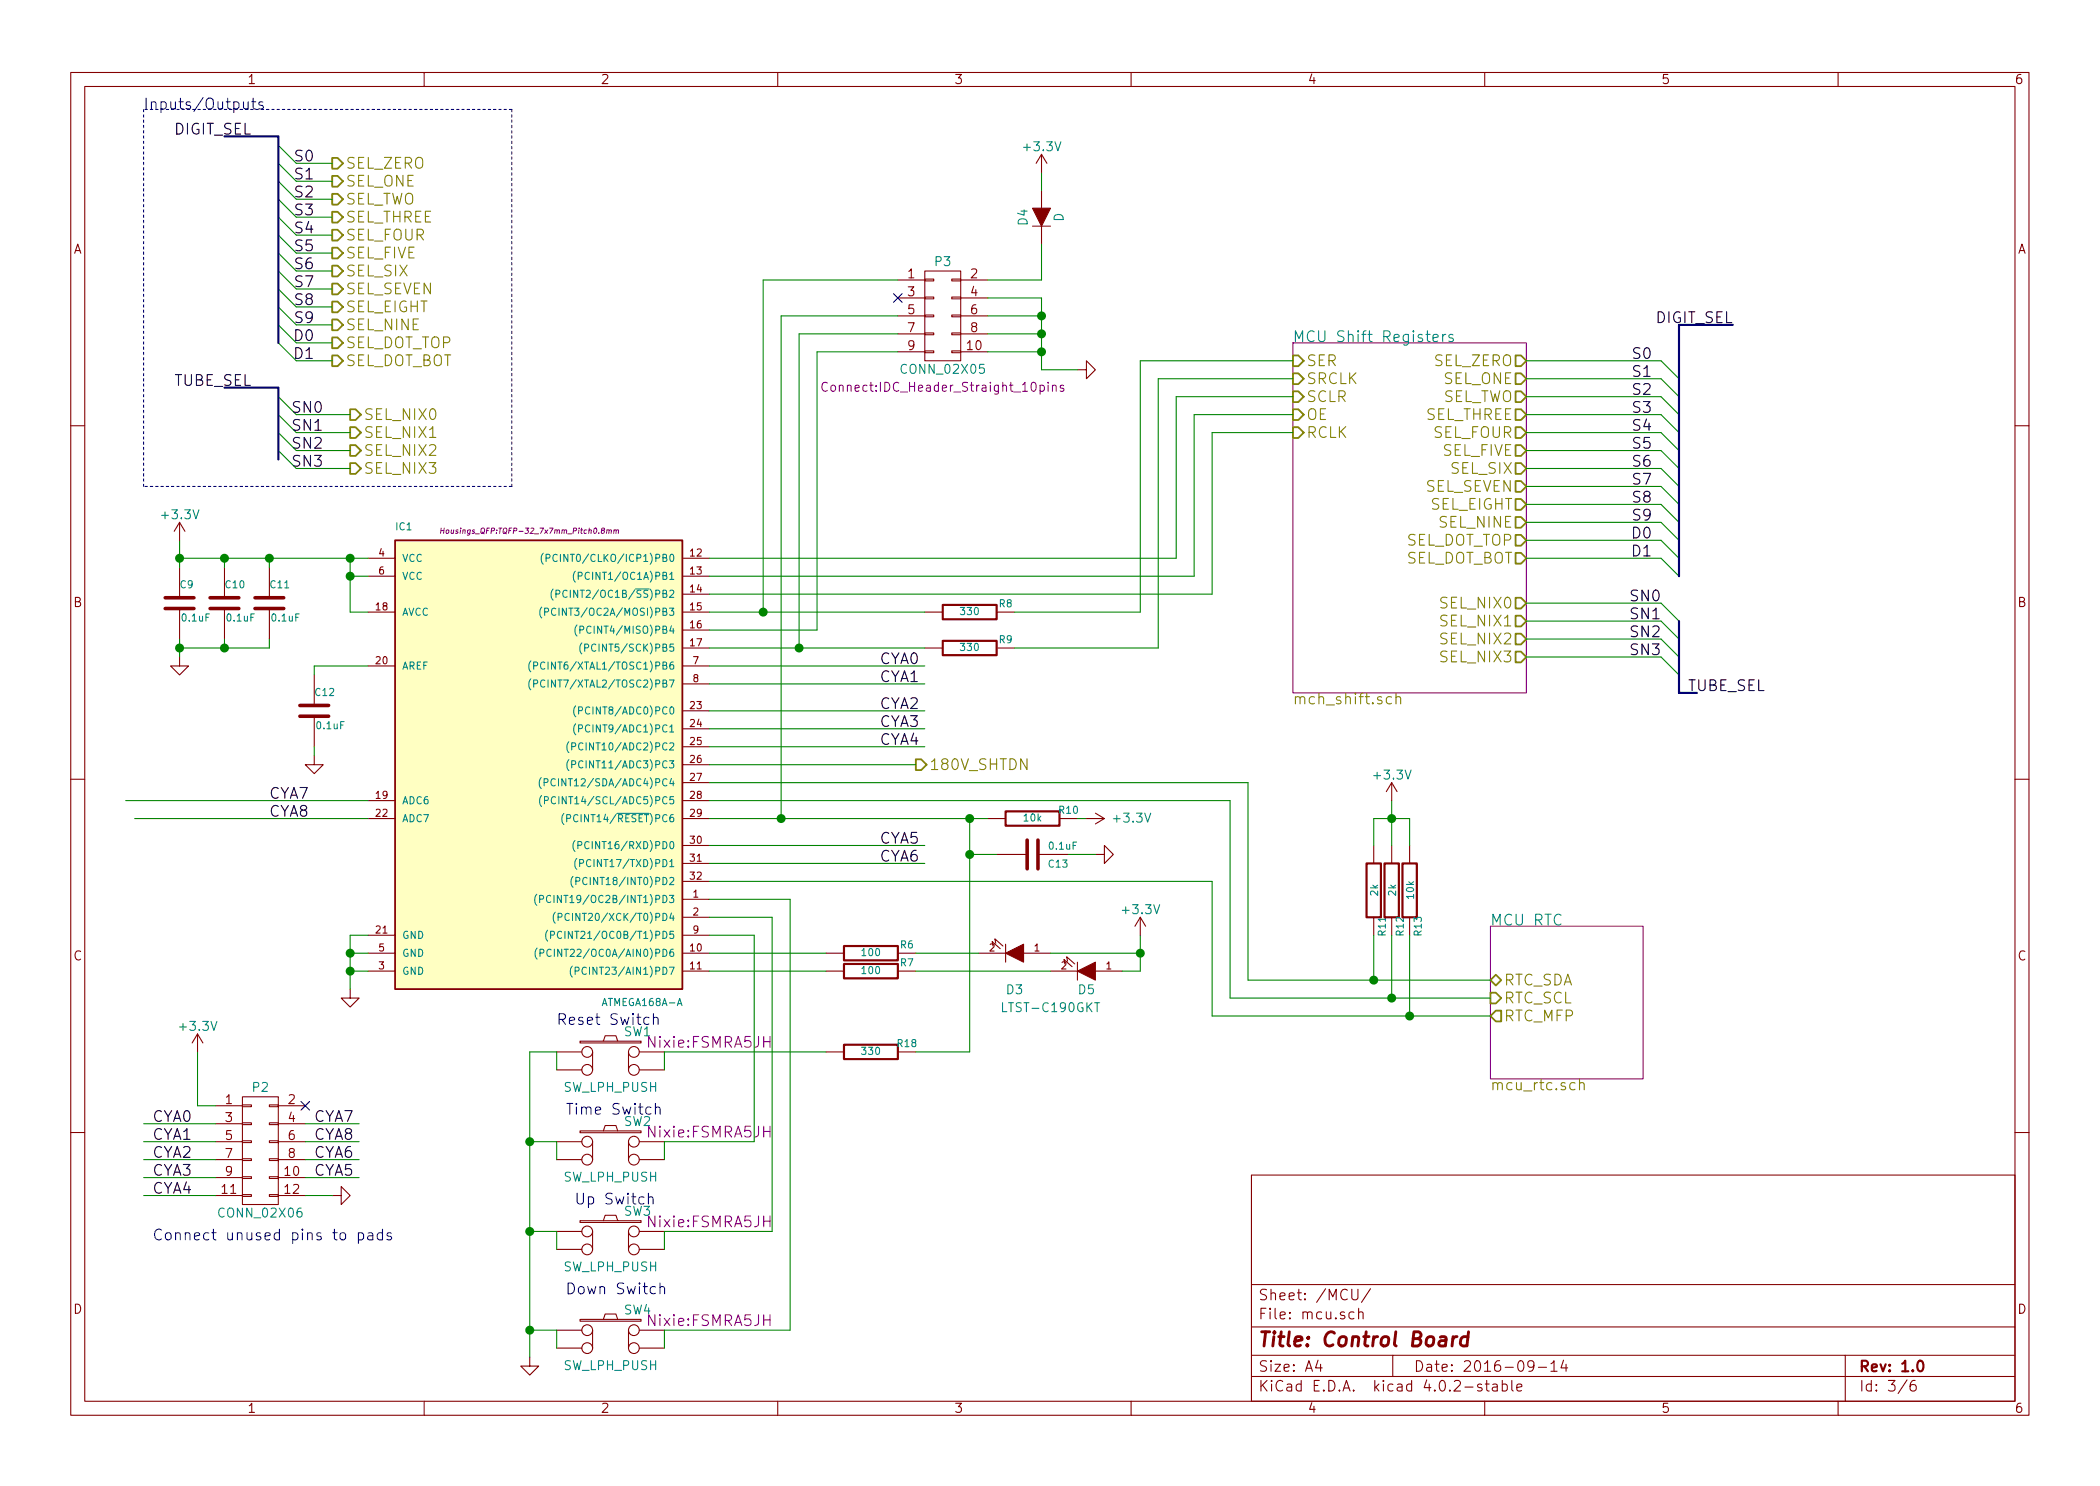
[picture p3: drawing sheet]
<svg xmlns="http://www.w3.org/2000/svg" width="297mm" height="210mm" viewBox="0 0 297 210" stroke-linecap="round" stroke-linejoin="round" font-family="sans-serif">
<g fill="none" stroke="#840000" stroke-width=".15">
<path d="M10 10.3h277v189.9h-277zM12 12.2h273v186.1h-273zM60 10.3v1.9M110 10.3v1.9M160 10.3v1.9M210 10.3v1.9M260 10.3v1.9M127 39.6h3.8M130.8 39.5h1.3v.2h-1.3zM130.8 38.3h5.1v12.7h-5.1zM134.6 39.5h1.3v.2h-1.3zM135.9 39.6h3.8"/>
<path d="M146 32h2.6M147.3 21.8v2.6M147.3 26.9v2.6M147.3 32v2.5M147.3 21.8l-.7 1.3M147.3 21.8l.8 1.3M127 42.2h3.8M127 44.7h3.8M127 47.2h3.8M127 49.8h3.8M130.8 49.7h1.3v.2h-1.3zM130.8 47.1h1.3v.3h-1.3z"/>
<path d="M130.8 44.6h1.3v.2h-1.3zM130.8 42h1.3v.3h-1.3zM134.6 49.7h1.3v.2h-1.3zM134.6 47.1h1.3v.3h-1.3zM134.6 44.6h1.3v.2h-1.3zM134.6 42h1.3v.3h-1.3zM135.9 42.2h3.8M135.9 44.7h3.8M135.9 47.2h3.8M135.9 49.8h3.8M152.4 52.3h1.3v-1.3l1.2 1.3-1.2 1.3v-1.3M10 60.2h2"/>
<path d="M25.4 73.9v2.5M25.4 73.9l-.8 1.3M25.4 73.9l.8 1.3M52.1 79h3.8M96.5 79h3.8M285 60.2h2M25.4 93v1.2h1.3l-1.3 1.3-1.3-1.3h1.3M25.4 80.3v4.3M25.4 86.1v4.3M31.7 80.3v4.3M31.7 86.1v4.3M38.1 80.3v4.3"/>
<path d="M38.1 86.1v4.3M44.4 95.5v4.3M52.1 81.5h3.8M52.1 94.2h3.8M52.1 86.6h3.8M96.5 81.5h3.8M96.5 94.2h3.8M96.5 96.8h3.8M96.5 84.1h3.8M96.5 86.6h3.8M96.5 89.1h3.8M96.5 91.7h3.8"/>
<path d="M130.8 86.6h2.5M130.8 91.7h2.5M141 86.6h2.5M141 91.7h2.5M10 110.3h2M44.4 106.9v1.3h1.3l-1.3 1.3-1.2-1.3h1.2M44.4 101.3v4.4M52.1 115.8h3.8M52.1 113.3h3.8M96.5 119.6h3.8M96.5 115.8h3.8M96.5 100.6h3.8"/>
<path d="M96.5 103.1h3.8M96.5 105.7h3.8M96.5 108.2h3.8M96.5 110.7h3.8M96.5 113.3h3.8M139.7 115.8h2.5M149.9 115.8h2.5M153.7 115.8h2.5M154.9 115.1l1.3 .7M156.2 115.8l-1.3 .8M194.3 119.6v2.6M196.8 110.7v2.6"/>
<path d="M196.8 119.6v2.6M196.8 110.7l-.7 1.3M196.8 110.7l.8 1.3M199.4 119.6v2.6M285 110.3h2M49.5 139.9v1.3h1.3l-1.3 1.3-1.2-1.3h1.2M52.1 137.4h3.8M52.1 134.9h3.8M52.1 132.3h3.8M96.5 127.2h3.8M96.5 129.8h3.8M96.5 137.4h3.8"/>
<path d="M96.5 134.9h3.8M96.5 132.3h3.8M96.5 122.2h3.8M96.5 124.7h3.8M116.8 137.4h2.6M116.8 134.9h2.6M127 137.4h2.5M127 134.9h2.5M138.4 134.9h3.8M140.5 133.9l-.2-.7 1.2 1M140.8 133.5l-.1-.7 1.2 1.1M141 120.9h4.3"/>
<path d="M142.2 133.6v2.5M144.8 134.9h3.8M146.8 120.9h4.3M148.6 137.4h3.8M150.6 136.4l-.1-.6 1.1 1M151 136l-.1-.6 1.1 1M152.4 136.1v2.6M154.9 120.9h1.3v-1.3l1.3 1.3-1.3 1.3v-1.3M154.9 137.4h3.8M161.3 129.8l-.8 1.3M161.3 129.8v2.5M161.3 129.8l.8 1.3"/>
<path d="M194.3 129.8v2.5M196.8 129.8v2.5M199.4 129.8v2.5M27.9 146.3l-.7 1.3M27.9 146.3v2.5M27.9 146.3l.8 1.3M30.5 156.5h3.8M30.5 159h3.8M34.3 158.9h1.3v.2h-1.3zM34.3 156.3h1.3v.3h-1.3zM34.3 155.2h5.1v15.2h-5.1zM38.1 158.9h1.3v.2h-1.3z"/>
<path d="M38.1 156.3h1.3v.3h-1.3zM39.4 156.5h3.8M39.4 159h3.8M78.7 148.8h3.6M78.7 151.4h3.6M82 147.3h8.7v.3h-8.7zM83.8 148.8v2.6zM85.3 147.3l.3-.7h1.5l.3 .7M88.9 148.8v2.6zM90.4 148.8h3.6M90.4 151.4h3.6M116.8 148.8h2.6"/>
<path d="M127 148.8h2.5M10 160.2h2M30.5 161.5h3.8M30.5 164.1h3.8M30.5 166.6h3.8M30.5 169.2h3.8M34.3 169h1.3v.3h-1.3zM34.3 166.5h1.3v.2h-1.3zM34.3 164h1.3v.2h-1.3zM34.3 161.4h1.3v.3h-1.3zM38.1 169h1.3v.3h-1.3zM38.1 166.5h1.3v.2h-1.3z"/>
<path d="M38.1 164h1.3v.2h-1.3zM38.1 161.4h1.3v.3h-1.3zM39.4 161.5h3.8M39.4 164.1h3.8M39.4 166.6h3.8M39.4 169.2h3.8M47 169.2h1.3v-1.3l1.2 1.3-1.2 1.2v-1.2M78.7 161.5h3.6M78.7 164.1h3.6M78.7 174.2h3.6M78.7 176.8h3.6M82 160h8.7v.3h-8.7z"/>
<path d="M82 172.7h8.7v.3h-8.7zM83.8 161.5v2.6zM83.8 174.2v2.6zM85.3 160l.3-.7h1.5l.3 .7M85.3 172.7l.3-.7h1.5l.3 .7M88.9 161.5v2.6zM88.9 174.2v2.6zM90.4 161.5h3.6M90.4 164.1h3.6M90.4 174.2h3.6M90.4 176.8h3.6M177 166.3h108v32h-108z"/>
<path d="M285 160.2h2M60 198.3v1.9M74.9 192v1.3h1.3l-1.3 1.3-1.2-1.3h1.2M78.7 188.2h3.6M78.7 190.7h3.6M82 186.7h8.7v.2h-8.7zM83.8 188.2v2.5zM85.3 186.7l.3-.8h1.5l.3 .8M88.9 188.2v2.5zM90.4 188.2h3.6M90.4 190.7h3.6M110 198.3v1.9"/>
<path d="M160 198.3v1.9M177 194.8h108M177 191.8h108M177 187.8h108M177 181.8h108M186.4 192.5l-.3 1h.9M186.8 193v1M191.2 182.4v1.2l.3 .3h.3l.3-.3v-1.2M191.5 185.7l-.4-.1-.3 .3 .1 .6 .2 .1 .4-.1M192.2 185.7a.38 .38 0 0 1 .6 .1v.8M192.2 185.1v1.5M193.9 182.3l-1.3 2"/>
<path d="M197 191.8v3M209.6 195.9a.37 .37 0 0 0-.6 .1v.1a.54 .54 0 0 0 .6 .3l.1 .1-.1 .2-.2 .1-.4-.1M210 198.3v1.9M210.1 195.8h.5M210.3 195.3v1.3l.2 .2h.1M211.2 195.9l.1-.1 .4 .1 .1 .9M211.8 196.2l-.5 .1-.2 .2 .1 .2 .1 .1 .5-.1M212.5 195.9a.48 .48 0 0 1 .6 .1l.1 .1-.1 .6a.48 .48 0 0 1-.6 0M212.5 195.3v1.5M213.8 195.3v1.3l.2 .2M214.6 196.3l.7-.1-.1-.3-.4-.1-.2 .2v.7l.2 .1 .4-.1M217 193.2l-.3 .3h-.3l-.3-.3v-.4l.2-.2 .4-.1 .2 .2a1.19 1.19 0 0 1-.2 1.2l-.4 .1"/>
<path d="M217.6 193.5h1.1M219.4 193l.4-.5v1.5M219.4 194h.8M221.2 192.5l-.4 1h.9M221.5 193v1M260 198.3v1.9M261 191.8v6.5M269.7 195.2l-1.2 2M270.9 195.3a.59 .59 0 0 0-.7 .7l.1 .7 .2 .1h.3l.2-.1v-.5l-.1-.2-.4-.1-.3 .3"/>
<circle cx="83.1" cy="148.8" r=".76"/>
<circle cx="83.1" cy="151.4" r=".76"/>
<circle cx="89.7" cy="148.8" r=".76"/>
<circle cx="89.7" cy="151.4" r=".76"/>
<circle cx="83.1" cy="176.8" r=".76"/>
<circle cx="83.1" cy="161.5" r=".76"/>
<circle cx="83.1" cy="174.2" r=".76"/>
<circle cx="83.1" cy="164.1" r=".76"/>
<circle cx="89.7" cy="161.5" r=".76"/>
<circle cx="89.7" cy="174.2" r=".76"/>
<circle cx="89.7" cy="176.8" r=".76"/>
<circle cx="89.7" cy="164.1" r=".76"/>
<circle cx="83.1" cy="188.2" r=".76"/>
<circle cx="83.1" cy="190.7" r=".76"/>
<circle cx="89.7" cy="188.2" r=".76"/>
<circle cx="89.7" cy="190.7" r=".76"/>
</g>
<path d="M133.3 85.6h7.7v2h-7.7zM133.3 90.7h7.7v2h-7.7zM142.2 114.8h7.7v2h-7.7zM119.4 133.9h7.6v2h-7.6zM119.4 136.4h7.6v2h-7.6zM193.3 122.2h2v7.6h-2zM195.8 122.2h2.1v7.6h-2.1zM198.4 122.2h2v7.6h-2zM119.4 147.8h7.6v2.1h-7.6zM271.3 192.7a.35 .35 0 0 1 .4-.2 .35 .35 0 0 1 .3 .3 .77 .77 0 0 1-.4 1.2 .9 .9 0 0 1-.3-1.3z" fill="none" stroke="#840000" stroke-width=".3"/>
<path d="M205.5 189.1l-.1 1.3M206.1 189.1a.54 .54 0 0 0-.6 .4M207.6 189.2a.7 .7 0 0 0-1 .3v.6v.2l.3 .1 .6-.1M207.7 188.4l-.2 2" fill="none" stroke="#840000" stroke-width=".41"/>
<path d="M55.9 76.4h40.6v63.5h-40.6z" fill="#ffffc2" stroke="#ffffc2" stroke-width=".14"/>
<path d="M55.9 76.4h40.6v63.5h-40.6z" fill="none" stroke="#840000" stroke-width=".25"/>
<g fill="none" stroke="#008484" stroke-width=".15">
<path d="M202.7 47.8l.7-.1v-.3l-.5-.1-.2 .2 .1 .8h.1h.5M204.1 47.3v1M204.5 47.3l-.3 .1-.1 .2M205.5 47.4l-.3-.1-.3 .2 .1 .2 .5 .2 .1 .2-.1 .2h-.1h-.5M76.8 78.3a1.2 1.2 0 0 0 0 1.5M77.2 79l.5-.1 .1-.1-.1-.3-.5-.1v1M78.8 78.5a.4 .4 0 0 0-.5 0 .4 .4 0 0 0-.1 .5 .37 .37 0 0 0 .2 .4 .37 .37 0 0 0 .4-.1M75.1 93.5a1.2 1.2 0 0 0 0 1.6M75.1 96.1a1.2 1.2 0 0 0 0 1.5M75.5 94.2h.5v-.2v-.3h-.5v1M75.5 96.7h.5v-.2v-.2l-.5-.1v1M76.6 85.9a1.2 1.2 0 0 0 0 1.5"/>
<path d="M77 86.6l.5-.1 .1-.1-.1-.3-.5-.1v1.1M78.2 83.4a1.2 1.2 0 0 0 0 1.5M78.6 86.2a.4 .4 0 0 0-.5-.1 .4 .4 0 0 0-.1 .5 .37 .37 0 0 0 .2 .4 .37 .37 0 0 0 .4 0M78.6 84h.5l.1-.2-.1-.2-.5-.1v1M80.2 83.6a.4 .4 0 0 0-.5 0 .4 .4 0 0 0-.1 .5 .37 .37 0 0 0 .2 .4 .37 .37 0 0 0 .4-.1M81.4 80.8a1.2 1.2 0 0 0 0 1.6M81.4 99.9a1.2 1.2 0 0 0 0 1.5M81.6 88.4a1.2 1.2 0 0 0 0 1.6M81.8 81.5h.5v-.2v-.3h-.5v1M82 89.1h.5l.1-.2-.1-.3h-.5v1M82.3 91a1.2 1.2 0 0 0 0 1.5M82.7 91.7l.5-.1 .1-.1-.1-.3-.5-.1v1"/>
<path d="M76.6 110a1.2 1.2 0 0 0 0 1.6M76.6 112.6a1.2 1.2 0 0 0 0 1.5M77 110.7h.4l.1-.2-.1-.3h-.4v1M77 113.3l.5-.1 .1-.2-.1-.2-.5-.1v1M78.5 110.3a.4 .4 0 0 0-.5 0 .4 .4 0 0 0-.1 .5 .37 .37 0 0 0 .2 .3 .37 .37 0 0 0 .4 0M78.6 112.8a.4 .4 0 0 0-.5 0 .4 .4 0 0 0-.1 .5 .37 .37 0 0 0 .2 .4 .37 .37 0 0 0 .4-.1M79.8 115.1a1.2 1.2 0 0 0 0 1.6M80.2 115.8l.4-.1 .1-.1-.1-.3h-.4v1M80.5 104.9a1.2 1.2 0 0 0 0 1.6M80.5 107.5a1.2 1.2 0 0 0 0 1.5M80.9 105.6h.5v-.2v-.2l-.5-.1v1M80.9 108.2l.5-.1v-.1v-.3l-.5-.1v1.1"/>
<path d="M81.3 118.9a1.2 1.2 0 0 0 0 1.6M81.4 102.4a1.2 1.2 0 0 0 0 1.6M81.7 119.6h.5l.1-.2-.1-.3h-.5v1M81.8 100.6l.5-.1 .1-.2-.1-.2-.5-.1v1M81.8 103.1l.5-.1 .1-.1-.1-.3h-.5v1M87.2 115.1h4.6M75.9 126.5a1.2 1.2 0 0 0 0 1.6M76 134.2a1.2 1.2 0 0 0 0 1.5M76.3 127.2h.5l.1-.2-.1-.3h-.5v1M76.4 134.8h.5v-.2v-.2l-.5-.1v1M77.5 131.6a1.2 1.2 0 0 0 0 1.6M77.9 132.3h.5v-.2v-.3h-.5v1"/>
<path d="M77.9 126.8a.4 .4 0 0 0-.5 0 .4 .4 0 0 0-.1 .5 .37 .37 0 0 0 .2 .4 .37 .37 0 0 0 .4-.1M78 134.4a.4 .4 0 0 0-.5 0 .4 .4 0 0 0-.2 .5 .37 .37 0 0 0 .2 .4 .37 .37 0 0 0 .5-.1M78.5 129.1a1.2 1.2 0 0 0 0 1.5M78.9 129.8l.5-.1 .1-.1-.1-.3-.5-.1v1M79.5 131.9a.4 .4 0 0 0-.5 0 .4 .4 0 0 0-.2 .5 .37 .37 0 0 0 .2 .3 .37 .37 0 0 0 .5 0M80.5 129.3a.4 .4 0 0 0-.5 0 .4 .4 0 0 0-.1 .5 .37 .37 0 0 0 .2 .4 .37 .37 0 0 0 .4-.1M80.9 136.7a1.2 1.2 0 0 0 0 1.5M81.1 124a1.2 1.2 0 0 0 0 1.5M81.4 137.4l.4-.1 .1-.1-.1-.3-.4-.1v1.1M81.5 124.7l.4-.1 .1-.1-.1-.3-.4-.1v1.1M81.6 121.5a1.2 1.2 0 0 0 0 1.5M82 122.1h.5v-.2v-.2l-.5-.1v1"/>
<path d="M154.8 141.9h.7"/>
</g>
<path d="M62.4 75.1h.4M62.4 74.7l-.1 .8M62.8 74.7l-.1 .8M85.8 75h.4l-.1 .5M86.2 75.1l.3-.1-.1 .5M86.8 75h.4l-.1 .5M86.9 75l-.1 .5M87.2 75.1l.3-.1v.5" fill="none" stroke="#840084" stroke-width=".14"/>
<path d="M23.4 86.1h4M23.4 84.6h4M29.7 86.1h4.1M29.7 84.6h4.1M36.1 86.1h4M36.1 84.6h4M42.4 99.8h4.1M42.4 101.3h4.1M145.3 118.9v4M146.8 118.9v4" fill="none" stroke="#840000" stroke-width=".51"/>
<g fill="none" stroke="#0000c2" stroke-width=".15">
<path d="M34.4 14.4v.8a.38 .38 0 0 0 .7 .1M35.1 14.4v1M35.6 14.4h.6M35.8 13.9v1.3l.1 .1 .3 .1M37.2 14.5l-.4-.1-.2 .2 .1 .2 .5 .2 .1 .1-.1 .2-.1 .1-.5-.1M91.8 144a.48 .48 0 0 0-.7 .1v.6a.48 .48 0 0 0 .7 .2M92.4 144.1a.38 .38 0 0 1 .7 .1v.8M92.4 143.4v1.6M92.7 156.8a.38 .38 0 0 1 .7 .1v.8M92.7 156.1v1.6M50.7 174.5a.48 .48 0 0 1 .7 .1v.6a.48 .48 0 0 1-.7 .2M50.7 174.4v1.5"/>
<path d="M52.1 174.5l.1-.1 .5 .1v.9M52.7 174.8h-.5a.3 .3 0 0 0-.2 .3 .3 .3 0 0 0 .2 .3h.5M54.1 174.5a.48 .48 0 0 0-.7 .1v.6a.48 .48 0 0 0 .7 .2M54.1 173.9v1.5M55.3 174.5l-.3-.1-.3 .2 .1 .2 .5 .2 .1 .2-.1 .2h-.1h-.5M91.7 169.5a.38 .38 0 0 1 .7 .1v.8M91.7 168.8v1.6M93.3 182.2a.38 .38 0 0 1 .7 .1v.8M93.3 181.5v1.6"/>
</g>
<g fill="#840000" stroke="#840000" stroke-width=".15">
<path d="M142.2 134.9l2.6-1.3v2.5z"/>
<path d="M152.4 137.4l2.5-1.3v2.6z"/>
<path d="M146 29.5h2.6l-1.3 2.5z"/>
</g>
<g fill="none" stroke="#848400" stroke-width=".25">
<path d="M47 22.3h.8l.7 .8-.7 .8h-.8zM47 24.9h.8l.7 .7-.7 .8h-.8zM47 27.4h.8l.7 .8-.7 .8h-.8zM47 30h.8l.7 .7-.7 .8h-.8zM47 32.5h.8l.7 .8-.7 .7h-.8zM47 35h.8l.7 .8-.7 .8h-.8zM47 37.6h.8l.7 .7-.7 .8h-.8zM47 40.1h.8l.7 .8-.7 .8h-.8zM47 42.7h.8l.7 .7-.7 .8h-.8zM47 45.2h.8l.7 .8-.7 .7h-.8zM47 47.7h.8l.7 .8-.7 .8h-.8zM47 50.3h.8l.7 .7-.7 .8h-.8z"/>
<path d="M49.5 57.9h.8l.8 .8-.8 .7h-.8zM182.9 50.3h.7l.8 .7-.8 .8h-.7zM182.9 52.8h.7l.8 .8-.8 .8h-.7zM182.9 55.4h.7l.8 .7-.8 .8h-.7zM182.9 57.9h.7l.8 .8-.8 .7h-.7zM214.4 50.3h.7l.8 .7-.8 .8h-.7zM214.4 52.8h.7l.8 .8-.8 .8h-.7zM214.4 55.4h.7l.8 .7-.8 .8h-.7zM214.4 57.9h.7l.8 .8-.8 .7h-.7zM49.5 60.4h.8l.8 .8-.8 .8h-.8zM49.5 63h.8l.8 .7-.8 .8h-.8zM49.5 65.5h.8l.8 .8-.8 .8h-.8z"/>
<path d="M182.9 60.4h.7l.8 .8-.8 .8h-.7zM214.4 60.4h.7l.8 .8-.8 .8h-.7zM214.4 63h.7l.8 .7-.8 .8h-.7zM214.4 65.5h.7l.8 .8-.8 .8h-.7zM214.4 68.1h.7l.8 .7-.8 .8h-.7zM214.4 70.6h.7l.8 .8-.8 .7h-.7zM214.4 73.1h.7l.8 .8-.8 .8h-.7zM214.4 75.7h.7l.8 .7-.8 .8h-.7zM214.4 78.2h.7l.8 .8-.8 .8h-.7zM214.4 87.1h.7l.8 .8-.8 .7h-.7zM214.4 89.7h.7l.8 .7-.8 .8h-.7zM214.4 92.2h.7l.8 .8-.8 .7h-.7z"/>
<path d="M214.4 84.6h.7l.8 .7-.8 .8h-.7zM129.5 107.4h.8l.8 .8-.8 .8h-.8zM211.6 137.9l.7 .8-.7 .7-.8-.7zM210.8 140.5h.8l.7 .7-.7 .8h-.8zM211.6 143h.7v1.5h-.7l-.8-.7z"/>
</g>
<g fill="none" stroke="#008400" stroke-width=".15">
<path d="M39.4 23.1l2.5 2.5h5.1M39.4 25.6l2.5 2.6h5.1M39.4 28.2l2.5 2.5h5.1M39.4 30.7l2.5 2.6h5.1M39.4 35.8l2.5 2.5h5.1M39.4 33.3l2.5 2.5h5.1M39.4 38.3l2.5 2.6h5.1M39.4 20.6l2.5 2.5h5.1M127 39.6h-19.1v47M147.3 34.5v5.1h-7.6M147.3 24.4v2.5M39.4 40.9l2.5 2.5h5.1"/>
<path d="M39.4 43.4l2.5 2.6h5.1M39.4 58.7l2.5 2.5h7.6M39.4 56.1l2.5 2.6h7.6M39.4 46l2.5 2.5h5.1M39.4 48.5l2.5 2.5h5.1M127 44.7h-16.5v71.1M127 47.2h-14v44.5M127 49.8h-11.4v39.3h-15.3M139.7 44.7h7.6M139.7 47.2h7.6M139.7 49.8h7.6M139.7 42.2h7.6v10.1h5.1"/>
<path d="M182.9 56.1h-16.5v22.9h-66.1M182.9 53.6h-19.1v38.1h-20.3M182.9 58.7h-14v22.8h-68.6M182.9 51h-21.6v35.6h-17.8M215.9 53.6h19l2.6 2.5M215.9 56.1h19l2.6 2.6M215.9 58.7h19l2.6 2.5M215.9 51h19l2.6 2.6M25.4 76.4v3.9M25.4 79h26.7M31.7 79v1.3M38.1 79v1.3"/>
<path d="M39.4 61.2l2.5 2.5h7.6M39.4 63.7l2.5 2.6h7.6M49.5 79v7.6h2.6M182.9 61.2h-11.5v22.9h-71.1M215.9 61.2h19l2.6 2.5M215.9 66.3h19l2.6 2.5M215.9 63.7h19l2.6 2.6M215.9 68.8h19l2.6 2.6M215.9 73.9h19l2.6 2.5M215.9 71.4h19l2.6 2.5M215.9 79h19l2.6 2.5M215.9 76.4h19l2.6 2.6"/>
<path d="M25.4 90.4v2.6M31.7 90.4v1.3M38.1 90.4v1.3h-12.7M49.5 81.5h2.6M52.1 94.2h-7.7v1.3M100.3 91.7h30.5M100.3 86.6h30.5M100.3 94.2h30.5M100.3 96.8h30.5M215.9 85.3h19l2.6 2.6M215.9 93h19l2.6 2.5M215.9 87.9h19l2.6 2.5"/>
<path d="M215.9 90.4h19l2.6 2.6M17.8 113.3h34.3M19 115.8h33.1M44.4 105.7v1.2M100.3 110.7h76.2v28h34.3M100.3 113.3h73.7v27.9h36.8M100.3 115.8h39.4M100.3 108.2h29.2M100.3 100.6h30.5M100.3 103.1h30.5M100.3 105.7h30.5M100.3 119.6h30.5"/>
<path d="M137.2 115.8v33h-7.7M152.4 115.8h1.3M194.3 119.6v-3.8h5.1v3.8M196.8 113.3v6.3M49.5 137.4h2.6M49.5 134.9h2.6M52.1 132.3h-2.6v7.6M100.3 132.3h6.4v29.2h-12.7v2.6M100.3 137.4h16.5M100.3 134.9h16.5M100.3 124.7h71.1v19.1h39.4M100.3 129.8h8.9v44.4h-15.2v2.6"/>
<path d="M100.3 127.2h11.5v61h-17.8v2.5M100.3 122.2h30.5M129.5 137.4h19.1M129.5 134.9h8.9M137.2 120.9h3.8M148.6 134.9h12.7M151.1 120.9h3.8M161.3 132.3v5.1h-2.6M194.3 132.3v6.4M196.8 132.3v8.9M199.4 132.3v11.5M20.3 159h10.2"/>
<path d="M27.9 148.8v7.7h2.6M43.2 159h7.6M78.7 151.4v-2.6h-3.8v43.2M116.8 148.8h-22.8v2.6M20.3 161.5h10.2M20.3 169.2h10.2M20.3 164.1h10.2M20.3 166.6h10.2M43.2 161.5h7.6M43.2 169.2h3.8M43.2 164.1h7.6M43.2 166.6h7.6"/>
<path d="M74.9 174.2h3.8v2.6M74.9 161.5h3.8v2.6M74.9 188.2h3.8v2.5"/>
</g>
<g fill="none" stroke="#840084" stroke-width=".15">
<path d="M117 54.2a.5 .5 0 0 0-.6 0 .5 .5 0 0 0-.1 .6 .47 .47 0 0 0 .2 .5 .47 .47 0 0 0 .5-.1M148.3 54.1v.1M148.3 54.5v.9M148.9 54.6a.3 .3 0 0 1 .5 .1v.7M148.9 54.5v.9M150.4 54.6l-.3-.1-.1 .2v.2l.4 .1v.3l-.1 .1-.3-.1M182.9 48.5h33v49.5h-33zM210.8 131.1h21.6v21.5h-21.6zM108 147.4h.9M108.9 146.7v1.5M108.9 159.4v1.5M108 160.1h.9"/>
<path d="M108 172.8h.9M108.9 172.1v1.5M108 186.8h.9M108.9 186v1.5"/>
</g>
<path d="M196.8 98.6a.48 .48 0 0 0-.6 .1l-.1 .6a.48 .48 0 0 0 .7 .2M197.5 98.7a.38 .38 0 0 1 .6 .1v.8M197.5 98.1v1.5M223.4 153.3a.38 .38 0 0 1 .7 .1v.8M223.4 152.7v1.5" fill="none" stroke="#848400" stroke-width=".15"/>
<path d="M126.4 41.5l1.2 1.3M127.6 41.5l-1.2 1.3M42.6 155.8l1.2 1.3M43.8 155.8l-1.2 1.3" fill="none" stroke="#000084" stroke-width=".15"/>
<g fill="#008400" stroke="#008400" stroke-width=".25">
<circle cx="25.4" cy="79" r=".51"/>
<circle cx="25.4" cy="91.7" r=".51"/>
<circle cx="49.5" cy="79" r=".51"/>
<circle cx="31.8" cy="79" r=".51"/>
<circle cx="49.5" cy="81.5" r=".51"/>
<circle cx="49.5" cy="137.4" r=".51"/>
<circle cx="49.5" cy="134.9" r=".51"/>
<circle cx="137.2" cy="115.8" r=".51"/>
<circle cx="137.2" cy="120.9" r=".51"/>
<circle cx="74.9" cy="161.5" r=".51"/>
<circle cx="74.9" cy="174.2" r=".51"/>
<circle cx="161.3" cy="134.9" r=".51"/>
<circle cx="196.9" cy="115.8" r=".51"/>
<circle cx="194.3" cy="138.7" r=".51"/>
<circle cx="196.9" cy="141.2" r=".51"/>
<circle cx="199.4" cy="143.8" r=".51"/>
<circle cx="147.3" cy="47.2" r=".51"/>
<circle cx="147.3" cy="44.7" r=".51"/>
<circle cx="147.3" cy="49.8" r=".51"/>
<circle cx="110.5" cy="115.8" r=".51"/>
<circle cx="108" cy="86.6" r=".51"/>
<circle cx="113" cy="91.7" r=".51"/>
<circle cx="38.1" cy="79" r=".51"/>
<circle cx="31.8" cy="91.7" r=".51"/>
<circle cx="74.9" cy="188.2" r=".51"/>
</g>
<path d="M20.3 15.5v53.3M72.4 15.5v53.3M72.4 15.5h-52.1M72.4 68.8h-52.1" fill="none" stroke="#0000c2" stroke-width=".15" stroke-dasharray=".3 .4"/>
<path d="M31.7 19.3h7.7v29.2M31.7 54.9h7.7v10.1M245.1 46h-7.6v35.5M237.5 87.9v10.1h2.5" fill="none" stroke="#000084" stroke-width=".3"/>
<text font-size="2.8" fill="#840000" x="178" y="190.5">Title: Control Board</text>
<g font-size="2.1" fill="#0000c2">
<text x="20.3" y="15.5">Inputs/Outputs</text>
<text x="78.7" y="145">Reset Switch</text>
<text x="80" y="157.7">Time Switch</text>
<text x="81.3" y="170.4">Up Switch</text>
<text x="21.6" y="175.5">Connect unused pins to pads</text>
<text x="80" y="183.1">Down Switch</text>
</g>
<g font-size="2.1">
<text x="24.6" y="19">DIGIT_SEL</text>
<text x="41.9" y="22.9">S0</text>
<text x="41.9" y="25.4">S1</text>
<text x="41.9" y="27.9">S2</text>
<text x="41.9" y="30.5">S3</text>
<text x="41.9" y="33">S4</text>
<text x="41.9" y="35.6">S5</text>
<text x="41.9" y="38.1">S6</text>
<text x="41.9" y="40.6">S7</text>
<text x="41.9" y="43.2">S8</text>
<text x="41.9" y="45.7">S9</text>
<text x="234.1" y="45.7">DIGIT_SEL</text>
<text x="41.7" y="48.3">D0</text>
<text x="41.7" y="50.8">D1</text>
<text x="231.1" y="50.8">S0</text>
<text x="231.1" y="53.3">S1</text>
<text x="24.5" y="54.6">TUBE_SEL</text>
<text x="41.6" y="58.4">SN0</text>
<text x="231.1" y="55.9">S2</text>
<text x="231.1" y="58.4">S3</text>
<text x="41.6" y="61">SN1</text>
<text x="41.6" y="63.5">SN2</text>
<text x="231.1" y="61">S4</text>
<text x="231.1" y="63.5">S5</text>
<text x="41.6" y="66">SN3</text>
<text x="231.1" y="66">S6</text>
<text x="231.1" y="68.6">S7</text>
<text x="231.1" y="71.1">S8</text>
<text x="231" y="76.2">D0</text>
<text x="231.1" y="73.7">S9</text>
<text x="231" y="78.7">D1</text>
<text x="230.8" y="87.6">SN1</text>
<text x="230.8" y="85.1">SN0</text>
<text x="124.5" y="94">CYA0</text>
<text x="230.8" y="90.2">SN2</text>
<text x="230.8" y="92.7">SN3</text>
<text x="124.5" y="96.5">CYA1</text>
<text x="124.5" y="100.3">CYA2</text>
<text x="238.8" y="97.8">TUBE_SEL</text>
<text x="124.5" y="102.9">CYA3</text>
<text x="124.5" y="105.4">CYA4</text>
<text x="38.1" y="113">CYA7</text>
<text x="38.1" y="115.6">CYA8</text>
<text x="124.5" y="119.4">CYA5</text>
<text x="124.5" y="121.9">CYA6</text>
<text x="21.6" y="158.7">CYA0</text>
<text x="21.6" y="161.3">CYA1</text>
<text x="44.4" y="158.7">CYA7</text>
<text x="44.4" y="161.3">CYA8</text>
<text x="21.6" y="163.8">CYA2</text>
<text x="21.6" y="166.4">CYA3</text>
<text x="44.4" y="166.4">CYA5</text>
<text x="44.4" y="163.8">CYA6</text>
<text x="21.6" y="168.9">CYA4</text>
</g>
<g font-size="2.1" fill="#848400">
<text x="48.9" y="23.9">SEL_ZERO</text>
<text x="48.9" y="26.4">SEL_ONE</text>
<text x="48.9" y="29">SEL_TWO</text>
<text x="48.9" y="31.5">SEL_THREE</text>
<text x="48.9" y="34">SEL_FOUR</text>
<text x="48.9" y="36.6">SEL_FIVE</text>
<text x="48.9" y="39.1">SEL_SIX</text>
<text x="48.9" y="41.7">SEL_SEVEN</text>
<text x="48.9" y="44.2">SEL_EIGHT</text>
<text x="48.9" y="46.7">SEL_NINE</text>
<text x="48.9" y="49.3">SEL_DOT_TOP</text>
<text x="48.9" y="51.8">SEL_DOT_BOT</text>
<text x="184.8" y="51.8">SER</text>
<text x="202.8" y="51.8">SEL_ZERO</text>
<text x="51.5" y="59.4">SEL_NIX0</text>
<text x="184.8" y="54.4">SRCLK</text>
<text x="184.8" y="56.9">SCLR</text>
<text x="184.8" y="59.4">OE</text>
<text x="201.5" y="59.4">SEL_THREE</text>
<text x="203.7" y="56.9">SEL_TWO</text>
<text x="204.1" y="54.4">SEL_ONE</text>
<text x="51.5" y="62">SEL_NIX1</text>
<text x="51.5" y="64.5">SEL_NIX2</text>
<text x="184.8" y="62">RCLK</text>
<text x="202.6" y="62">SEL_FOUR</text>
<text x="203.9" y="64.5">SEL_FIVE</text>
<text x="51.5" y="67.1">SEL_NIX3</text>
<text x="201.5" y="69.6">SEL_SEVEN</text>
<text x="205.2" y="67.1">SEL_SIX</text>
<text x="198.6" y="77.2">SEL_DOT_TOP</text>
<text x="202.2" y="72.1">SEL_EIGHT</text>
<text x="203.6" y="74.7">SEL_NINE</text>
<text x="198.5" y="79.8">SEL_DOT_BOT</text>
<text x="203.9" y="88.6">SEL_NIX1</text>
<text x="203.9" y="86.1">SEL_NIX0</text>
<text x="203.9" y="91.2">SEL_NIX2</text>
<text x="203.9" y="93.7">SEL_NIX3</text>
<text x="182.9" y="99.7">mch_shift.sch</text>
<text x="131.5" y="109">180V_SHTDN</text>
<text x="212.8" y="142">RTC_SCL</text>
<text x="212.8" y="139.4">RTC_SDA</text>
<text x="212.8" y="144.5">RTC_MFP</text>
<text x="210.8" y="154.3">mcu_rtc.sch</text>
</g>
<g font-size="2.1" fill="#008484">
<text x="182.9" y="48.4">MCU Shift Registers</text>
<text x="210.8" y="131">MCU RTC</text>
</g>
<g font-size="2.1" fill="#840084">
<text x="91.7" y="148.3">Nixie:FSMRA5JH</text>
<text x="91.7" y="161">Nixie:FSMRA5JH</text>
<text x="91.7" y="173.7">Nixie:FSMRA5JH</text>
<text x="91.7" y="187.6">Nixie:FSMRA5JH</text>
</g>
<g font-size="2.1" fill="#840000">
<text x="178" y="184">Sheet: /MCU/</text>
<text x="178" y="186.7">File: mcu.sch</text>
<text x="178" y="196.9">KiCad E.D.A. kicad 4.0.2-stable</text>
<text x="178" y="194.1">Size: A4</text>
<text x="200" y="194.1">Date: 2016-09-14</text>
<text x="263" y="194.1">Rev: 1.0</text>
<text x="263" y="196.9">Id: 3/6</text>
</g>
<g font-size="1.8" fill="#840000">
<text x="35" y="11.9">1</text>
<text x="85" y="11.9">2</text>
<text x="135" y="11.9">3</text>
<text x="185" y="11.9">4</text>
<text x="235" y="11.9">5</text>
<text x="285" y="11.9">6</text>
<text x="10.4" y="35.9">A</text>
<text x="285.4" y="35.9">A</text>
<text x="128.4" y="39.4">1</text>
<text x="128.4" y="41.9">3</text>
<text x="137.3" y="39.4">2</text>
<text x="137.3" y="41.9">4</text>
<text x="128.4" y="44.4">5</text>
<text x="128.4" y="47">7</text>
<text x="137.3" y="44.4">6</text>
<text x="137.3" y="47">8</text>
<text x="128.4" y="49.5">9</text>
<text x="136.8" y="49.5">10</text>
<text x="10.4" y="85.9">B</text>
<text x="285.4" y="85.9">B</text>
<text x="10.4" y="135.9">C</text>
<text x="285.4" y="135.9">C</text>
<text x="31.9" y="156.2">1</text>
<text x="31.9" y="158.7">3</text>
<text x="31.9" y="161.3">5</text>
<text x="40.8" y="156.2">2</text>
<text x="40.8" y="158.7">4</text>
<text x="40.8" y="161.3">6</text>
<text x="31.9" y="163.8">7</text>
<text x="31.9" y="166.4">9</text>
<text x="40.3" y="166.4">10</text>
<text x="40.8" y="163.8">8</text>
<text x="31.4" y="168.9">11</text>
<text x="40.3" y="168.9">12</text>
<text x="10.4" y="185.9">D</text>
<text x="285.4" y="185.9">D</text>
<text x="35" y="199.9">1</text>
<text x="85" y="199.9">2</text>
<text x="135" y="199.9">3</text>
<text x="185" y="199.9">4</text>
<text x="235" y="199.9">5</text>
<text x="285" y="199.9">6</text>
</g>
<g font-size="1.8" fill="#008484">
<text x="145" y="21.4">+3.3V</text>
<text x="145.3" y="31.8" transform="rotate(-90 145.3 31.8)">D4</text>
<text x="150.4" y="31.4" transform="rotate(-90 150.4 31.4)">D</text>
<text x="132.3" y="37.6">P3</text>
<text x="127.7" y="52.9">CONN_02X05</text>
<text x="23.1" y="73.5">+3.3V</text>
<text x="194.5" y="110.3">+3.3V</text>
<text x="157.7" y="116.4">+3.3V</text>
<text x="159" y="129.3">+3.3V</text>
<text x="142.1" y="143.2">LTST-C190GKT</text>
<text x="142.4" y="140.7">D3</text>
<text x="152.6" y="140.7">D5</text>
<text x="25.6" y="145.8">+3.3V</text>
<text x="88.3" y="146.6">SW1</text>
<text x="35.8" y="154.5">P2</text>
<text x="79.7" y="154.5">SW_LPH_PUSH</text>
<text x="88.3" y="159.3">SW2</text>
<text x="79.7" y="167.2">SW_LPH_PUSH</text>
<text x="31.2" y="172.3">CONN_02X06</text>
<text x="88.3" y="172">SW3</text>
<text x="79.7" y="179.9">SW_LPH_PUSH</text>
<text x="88.3" y="186">SW4</text>
<text x="79.7" y="193.8">SW_LPH_PUSH</text>
</g>
<text font-size="1.8" fill="#840084" x="117.4" y="55.4">Connect:IDC_Header_Straight_10pins</text>
<g font-size="1.4" fill="#008484">
<text x="56" y="75">IC1</text>
<text x="25.5" y="83.2">C9</text>
<text x="31.9" y="83.2">C10</text>
<text x="38.3" y="83.2">C11</text>
<text x="56.9" y="79.5">VCC</text>
<text x="56.9" y="82">VCC</text>
<text x="78.8" y="79.5">(PCINT0/CLKO/ICP1)PB0</text>
<text x="82.4" y="82">(PCINT1/OC1A)PB1</text>
<text x="25.8" y="87.9">0.1uF</text>
<text x="32.1" y="87.9">0.1uF</text>
<text x="38.5" y="87.9">0.1uF</text>
<text x="56.9" y="87.1">AVCC</text>
<text x="78.4" y="87.1">(PCINT3/OC2A/MOSI)PB3</text>
<text x="80.2" y="84.6">(PCINT2/OC1B/SS)PB2</text>
<text x="82.8" y="89.7">(PCINT4/MISO)PB4</text>
<text x="136" y="87">330</text>
<text x="141.4" y="85.9">R8</text>
<text x="56.9" y="94.7">AREF</text>
<text x="76.8" y="94.7">(PCINT6/XTAL1/TOSC1)PB6</text>
<text x="83.4" y="92.2">(PCINT5/SCK)PB5</text>
<text x="136" y="92.1">330</text>
<text x="141.4" y="91">R9</text>
<text x="44.6" y="98.5">C12</text>
<text x="76.8" y="97.3">(PCINT7/XTAL2/TOSC2)PB7</text>
<text x="82.5" y="101.1">(PCINT8/ADC0)PC0</text>
<text x="44.8" y="103.2">0.1uF</text>
<text x="81.7" y="106.2">(PCINT10/ADC2)PC2</text>
<text x="82.5" y="103.6">(PCINT9/ADC1)PC1</text>
<text x="56.9" y="113.8">ADC6</text>
<text x="78.4" y="111.2">(PCINT12/SDA/ADC4)PC4</text>
<text x="78.5" y="113.8">(PCINT14/SCL/ADC5)PC5</text>
<text x="81.7" y="108.7">(PCINT11/ADC3)PC3</text>
<text x="56.9" y="116.3">ADC7</text>
<text x="80.9" y="116.3">(PCINT14/RESET)PC6</text>
<text x="144.9" y="116.2">10k</text>
<text x="149.8" y="115.1">R10</text>
<text x="82.5" y="125.2">(PCINT18/INT0)PD2</text>
<text x="82.6" y="120.1">(PCINT16/RXD)PD0</text>
<text x="82.8" y="122.7">(PCINT17/TXD)PD1</text>
<text x="148.4" y="122.8">C13</text>
<text x="148.4" y="120.2">0.1uF</text>
<text x="78.2" y="127.8">(PCINT19/OC2B/INT1)PD3</text>
<text x="80.6" y="130.3">(PCINT20/XCK/T0)PD4</text>
<text x="194.9" y="126.7" transform="rotate(-90 194.9 126.7)">2k</text>
<text x="197.5" y="126.7" transform="rotate(-90 197.5 126.7)">2k</text>
<text x="200" y="127.1" transform="rotate(-90 200 127.1)">10k</text>
<text x="56.9" y="137.9">GND</text>
<text x="56.9" y="135.4">GND</text>
<text x="56.9" y="132.8">GND</text>
<text x="78.1" y="135.4">(PCINT22/OC0A/AIN0)PD6</text>
<text x="79.6" y="132.8">(PCINT21/OC0B/T1)PD5</text>
<text x="82.4" y="137.9">(PCINT23/AIN1)PD7</text>
<text x="122" y="135.3">100</text>
<text x="122" y="137.8">100</text>
<text x="127.4" y="134.2">R6</text>
<text x="127.4" y="136.7">R7</text>
<text x="196" y="132.4" transform="rotate(-90 196 132.4)">R11</text>
<text x="198.6" y="132.4" transform="rotate(-90 198.6 132.4)">R12</text>
<text x="201.1" y="132.4" transform="rotate(-90 201.1 132.4)">R13</text>
<text x="85.3" y="142.3">ATMEGA168A-A</text>
<text x="122" y="149.2">330</text>
<text x="127" y="148.2">R18</text>
</g>
<g font-size="1.4" fill="#840000">
<text x="53.6" y="78.7">4</text>
<text x="53.6" y="81.3">6</text>
<text x="97.6" y="78.7">12</text>
<text x="97.6" y="81.3">13</text>
<text x="97.6" y="83.8">14</text>
<text x="53.2" y="86.4">18</text>
<text x="97.6" y="86.4">15</text>
<text x="97.6" y="88.9">16</text>
<text x="53.2" y="94">20</text>
<text x="97.6" y="91.4">17</text>
<text x="98" y="94">7</text>
<text x="97.6" y="100.3">23</text>
<text x="98" y="96.5">8</text>
<text x="97.6" y="102.9">24</text>
<text x="97.6" y="105.4">25</text>
<text x="97.6" y="107.9">26</text>
<text x="53.2" y="113">19</text>
<text x="97.6" y="110.5">27</text>
<text x="97.6" y="113">28</text>
<text x="53.2" y="115.6">22</text>
<text x="97.6" y="119.4">30</text>
<text x="97.6" y="115.6">29</text>
<text x="97.6" y="121.9">31</text>
<text x="97.6" y="124.5">32</text>
<text x="98" y="127">1</text>
<text x="98" y="129.5">2</text>
<text x="53.2" y="132.1">21</text>
<text x="53.6" y="137.2">3</text>
<text x="53.6" y="134.6">5</text>
<text x="97.6" y="134.6">10</text>
<text x="97.6" y="137.2">11</text>
<text x="98" y="132.1">9</text>
<text x="140" y="134.6">2</text>
<text x="146.3" y="134.6">1</text>
<text x="150.1" y="137.2">2</text>
<text x="156.5" y="137.2">1</text>
</g>
<text font-size="1.1" fill="#840084" x="63.4" y="75.5">Housings_QFP:TQFP-32_7x7mm_Pitch0.8mm</text>
</svg>
